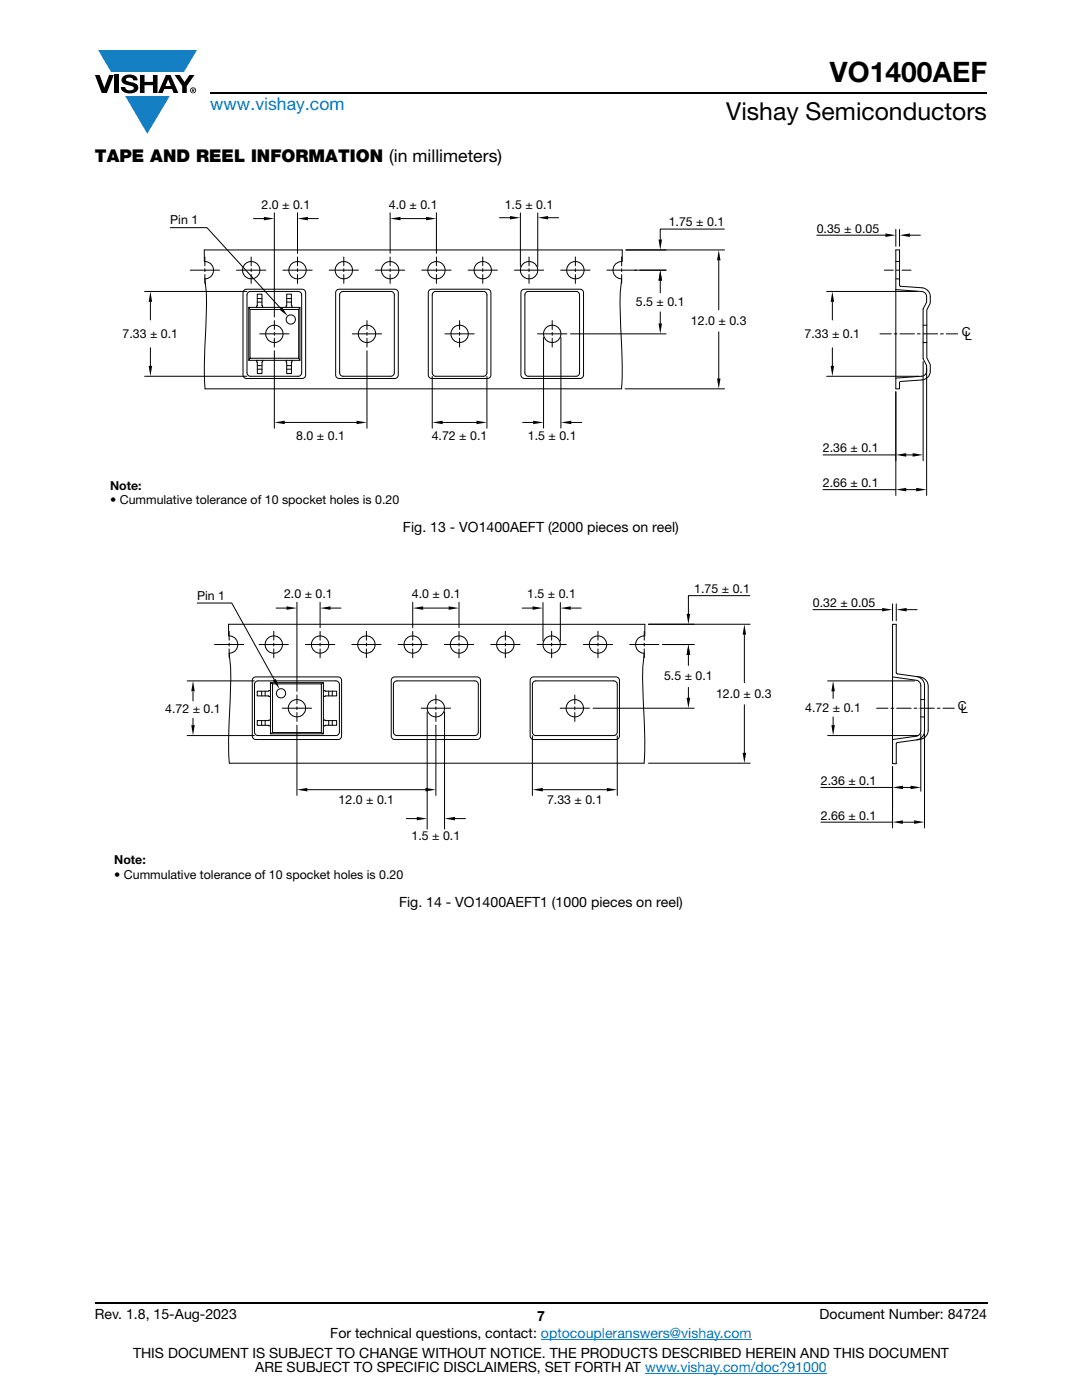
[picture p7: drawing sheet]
<svg xmlns="http://www.w3.org/2000/svg" width="216mm" height="279mm" viewBox="0 0 216 279" stroke-linecap="round" stroke-linejoin="round" font-family="sans-serif">
<g fill="#147fc3">
<path d="M19.6 10h19.7l-2.6 4.3h-1.1h-13.5z"/>
<path d="M25 19.2h8.9l-4.5 7.5z"/>
</g>
<g fill="#000">
<path d="M18.9 15h1l.9 2.5 1-2.5h.9l-1.4 3.6h-1zM22.9 15h.9v3.6h-.9zM24.6 15.3a2.1 2.1 0 0 1 2.8 .3l.1 .4h-.9a.79 .79 0 0 0-.7-.5 .79 .79 0 0 0-.8 .4l.3 .3 1 .2a1.08 1.08 0 0 1 1.2 1 1.08 1.08 0 0 1-1.1 1.2 1.73 1.73 0 0 1-2.4-1.2h.9a.96 .96 0 0 0 .8 .6 .96 .96 0 0 0 .9-.4 1.31 1.31 0 0 0-1.2-.6 1.03 1.03 0 0 1-1.1-.6 1.03 1.03 0 0 1 .2-1.1zM27.9 15h.9v1.3h1.7v-1.3h.9v3.6h-.9v-1.6h-1.7v1.6h-.9zM34.8 15h1.1l.9 1.4 1-1.4h1l-1.5 2.2v1.4h-.9v-1.4z"/>
<path d="M33.6 15.9l.5 1.3h-1.1zM33.1 15l-1.6 3.6h1l.3-.8h1.5l.3 .8h1l-1.6-3.6z"/>
<path d="M38.4 17.8h.2v.2h-.2zM38.3 17.7v.7h.1v-.3l.4 .3-.2-.3 .2-.2-.1-.2z"/>
<path d="M38.1 18a.46 .46 0 0 1 .9 0 .46 .46 0 0 1-.9 0zM37.9 18a.6 .6 0 0 0 1.2 0 .6 .6 0 0 0-1.2 0z"/>
</g>
<path d="M42 18.6h155M18.9 260h178.1" fill="none" stroke="#000" stroke-width=".36"/>
<path d="M107.9 267.3h42.1M128.7 274h36.3" fill="none" stroke="#007ec4" stroke-width=".2"/>
<g fill="none" stroke="#000" stroke-width=".2">
<path d="M28.9 58.2h20.4M34 45.4h7.3l14.7 16.1M38 53.9h5.8M40.9 51.3v1.8M40.9 53.6v.6M40.9 54.8v1.8M47.2 53.9h5.8M48.6 58l.6-.3h11.1l.5 .3 .2 .4v16.6a.7 .7 0 0 1-.7 .5h-11.1a.7 .7 0 0 1-.7-.7v-16.4zM49.4 58.5l.6-.3h9.5a.69 .69 0 0 1 .7 .7v15.5a.69 .69 0 0 1-.7 .7h-9.5a.68 .68 0 0 1-.7-.7v-15.5zM50.1 51.3v1.8M50.1 53.6v.6M50.1 54.8v1.8"/>
<path d="M50.6 43.6h2.1M51.3 59.6h1M54.7 42.5v20.8M56.4 53.9h5.9M57.2 59.6h1M59.4 51.3v1.8M59.4 53.6v.6M59.4 54.8v1.8M59.4 42.5v8.1M61.4 43.6h2.1M65.7 53.9h5.8M67.1 58l.6-.3h11.1l.5 .3 .2 .4v16.6a.7 .7 0 0 1-.7 .5h-11.1a.7 .7 0 0 1-.7-.7v-16.4z"/>
<path d="M67.9 58.5l.6-.3h9.5a.69 .69 0 0 1 .7 .7v15.5a.69 .69 0 0 1-.7 .7h-9.5a.68 .68 0 0 1-.7-.7v-15.5zM68.6 51.3v1.8M68.6 53.6v.6M68.6 54.8v1.8M74.9 53.9h5.9M77.8 51.3v1.8M77.8 53.6v.6M77.8 54.8v1.8M77.8 42.5v8.1M79.9 43.6h5.1M84.2 53.9h5.8M85.6 58l.6-.3h11.1l.5 .3 .2 .4-.1 16.6a.7 .7 0 0 1-.6 .5h-11.1a.7 .7 0 0 1-.7-.7v-16.4z"/>
<path d="M86.4 58.5l.6-.3h9.5a.69 .69 0 0 1 .7 .7v15.5a.69 .69 0 0 1-.7 .7h-9.5a.68 .68 0 0 1-.7-.7v-15.5zM87.1 51.3v1.8M87.1 53.6v.6M87.1 54.8v1.8M87.1 42.5v8.1M93.4 53.9h5.9M96.3 51.3v1.8M96.3 53.6v.6M96.3 54.8v1.8M99.7 43.5h2.1M102.6 53.9h5.9M103.8 42.5v10.7"/>
<path d="M104.1 58l.5-.3h11.1l.6 .3 .1 .4v16.6a.7 .7 0 0 1-.7 .5h-11.1a.7 .7 0 0 1-.7-.7v-16.4zM104.9 58.5l.5-.3h9.5a.69 .69 0 0 1 .7 .7v15.5a.69 .69 0 0 1-.7 .7h-9.5a.68 .68 0 0 1-.7-.7v-15.5zM105.6 51.3v1.8M105.6 53.6v.6M105.6 54.8v1.8M107.3 42.5v10.7M109.4 43.5h2.1M111.9 53.9h5.8M114.8 51.3v1.8M114.8 53.6v.6M114.8 54.8v1.8M121.1 53.9h11.8"/>
<path d="M124 51.3v1.8M124 53.6v.6M124 54.8v1.8M124.2 52.2v-2.3h-83.4v2.3a1.73 1.73 0 0 1 1.8 1.7 1.73 1.73 0 0 1-1.7 1.8 80 80 0 0 1 0 13.7l-.1 4.1 .1 4.1h83.1a190.2 190.2 0 0 0-.3-16.5l.1-2.7 .2-2.7a1.73 1.73 0 0 1-1.7-1.8 1.73 1.73 0 0 1 1.7-1.7M124.9 49.9h19.7M131.7 56v2.5M143.4 52v9.8M144.5 45.7h-12.8v2.1M163 46.9h13.7M164.9 58.2h18.1M176.5 53.9h1.8M178.7 57.8l5.4 .4a1.05 1.05 0 0 1 .8 1v1.1l-.7 1.4v9.9a2.73 2.73 0 0 1 .5 3.1l-.8 .4-5.2 .4"/>
<path d="M178.7 49.9h.8v7.1l.2 .1 4.3 .3a1.78 1.78 0 0 1 1.6 1.8v1.3l-.7 1.3v9.6a2.79 2.79 0 0 1-.3 4.2l-.6 .2-4.4 .4-.1 .2v1.2h-.8zM178.7 52.2h.8M178.7 55.7h.8M178.7 45.8v3.4M178.8 53.9h.6M179.5 45.8v3.4M180 53.9h1.8M181.6 46.9h2M28.9 75.1h20.4M30 60.2v3.7M30 69.4v3.6M49.6 61.3l.3 .5"/>
<path d="M49.6 61.3h10.3v10.6h-10.3zM49.6 61.3h.1M49.9 71.5v-9.7h9.7v9.7h-9.7l-.3 .4M51.3 61.3h-.1v-.3h.1v-2.3h1v2.3h.1v.3h-.1M51.3 60.3h1M51.3 73h1M51.3 71.9h-.1v.4h.1v2.3h1v-2.3h.1v-.4h-.1M51.3 73.7h1M51.8 66.6h5.9M54.7 67.9h.1M54.7 70v15.5M54.7 64v1.8"/>
<path d="M54.7 66.3v.6M54.7 67.5v1.8M57.2 71.9h-.1l.1 2.7h1v-2.3h.1v-.4h-.1M57.2 61.3h-.1v-.3h.1v-2.3h.9v2.3h.2v.3h-.2M57.2 60.3h.9M57.2 73h.9M57.2 73.7h1M59.6 71.5l.3 .4M59.9 61.3l-.3 .5M70.3 66.6h5.9M73.2 70v15.5M73.2 64v1.8"/>
<path d="M73.2 66.3v.6M73.2 67.5v1.8M86.2 75.1v10.4M88.8 66.6h5.8M91.7 64v1.8M91.7 66.3v.6M91.7 67.5v1.8M97.2 75.1v10.4M107.3 66.6h5.8M108.5 67.3v18.1M110.2 64v1.8M110.2 66.3v.6"/>
<path d="M110.2 67.5v1.8M111.9 67.3v18.1M113.8 66.6h19.1M124.7 77.6h19.9M131.7 62.2v2.3M143.4 66.2v9.3M166.1 60.2v3.7M166.1 69.4v3.6M175.6 66.6h2.2M178.4 66.6h.6M178.8 78.2v20.7M179.6 66.6h2.9"/>
<path d="M183 66.6h.6M183.3 75.1h-18.4M184.2 68.4h.7M184.2 64.9h.7M184.2 66.6h2.9M184.2 72.2v19.7M184.9 73.5v25.4M187.7 66.6h.5M188.8 66.6h2.3M56.8 84.3h14.3M88.3 84.3h6.8M104.3 84.3h2.1"/>
<path d="M114 84.3h2.1M164.2 97.7h14.6M164.2 90.8h14.6M179.9 90.8h3.1M179.9 97.7h3.8M149.6 118.9h-12.2v3.6M37.4 135.9h13.4M38.5 138.1v1.8M39.4 120.3h6.8l8.5 15.4M42.8 128.6h5.8M45.6 126.9v-2.3h83.1v2.3M45.7 126v1.8"/>
<path d="M45.7 128.3v.6M45.7 129.5v1.8M50.5 135.3l.5-.2h16.5l.5 .3 .2 .4v11.1l-.3 .5-.4 .2h-16.6a.7 .7 0 0 1-.6-.7v-11.1zM51.1 136l.4-.1h15.5a.7 .7 0 0 1 .7 .7v9.5a.7 .7 0 0 1-.7 .7h-15.5a.7 .7 0 0 1-.7-.7v-9.5zM51.7 128.6h5.9M52.2 137.9v1M52.9 137.9v1M54 136.2h10.5v10.3h-10.5zM54 136.2h.1M54 136.2l.4 .3v9.7h9.7v-9.7h-9.7M54 137.9v-.1h-.4v.1h-2.3v1h2.3v.1h.4v-.1M54.6 126v1.8"/>
<path d="M54.6 128.3v.6M54.6 129.5v1.8M55.1 121.4h2.1M59.2 120.2v17.8M59.2 138.7v1.8M60.9 128.6h5.9M63.9 120.2v5.1M63.9 126v1.8M63.9 128.3v.6M63.9 129.5v1.8M64.5 136.2l-.4 .3M64.5 137.9v-.1l2.7 .1v1h-2.3v.1h-.4v-.1"/>
<path d="M65.6 137.9v1M66 121.4h2M66.3 137.9v1M70.2 128.6h5.8M73.1 126v1.8M73.1 128.3v.6M73.1 129.5v1.8M78.3 135.3l.5-.2h16.4l.4 .1 .3 .6v11.1l-.3 .5-.4 .2h-16.6a.69 .69 0 0 1-.5-.7v-11.1zM78.8 136l.4-.1h15.6a.7 .7 0 0 1 .6 .7v9.5l-.3 .6-.3 .1h-15.6a.7 .7 0 0 1-.7-.7v-9.5zM79.4 128.6h5.9M82.4 120.2v5.1M82.4 126v1.8"/>
<path d="M82.4 128.3v.6M82.4 129.5v1.8M84.4 121.4h5.1M87 138.7v1.8M88.7 128.6h5.8M91.6 120.2v5.1M91.6 126v1.8M91.6 128.3v.6M91.6 129.5v1.8M97.9 128.6h5.9M100.8 126v1.8M100.8 128.3v.6"/>
<path d="M100.8 129.5v1.8M104.2 121.4h2.1M106 135.3l.5-.2h16.4l.6 .3 .1 .4v11.1l-.3 .5-.4 .2h-16.6a.7 .7 0 0 1-.5-.7v-11.1zM106.5 136l.4-.1h15.6a.7 .7 0 0 1 .7 .7l-.1 9.7a.7 .7 0 0 1-.6 .5h-15.6a.7 .7 0 0 1-.7-.7v-9.5zM107.2 128.6h5.8M108.3 120.2v7.7M110.1 126v1.8M110.1 128.3v.6M110.1 129.5v1.8M111.8 120.2v7.7M113.9 121.4h2.1M114.7 138.7v1.8"/>
<path d="M116.4 128.6h5.8M119.3 126v1.8M119.3 128.3v.6M119.3 129.5v1.8M125.6 128.6h5.9M128.6 126.9a1.73 1.73 0 0 0-1.8 1.7 1.73 1.73 0 0 0 1.8 1.8 80 80 0 0 0 0 13.7l.1 4.1-.2 4.1h-82.7a190.4 190.4 0 0 1 .2-16.5v-2.7l-.3-2.7a1.73 1.73 0 0 0 1.7-1.8 1.73 1.73 0 0 0-1.7-1.7M128.6 126v1.8M128.6 128.3v.6M128.6 129.5v1.8M132.2 128.6h6.3M137.4 130.7v2.1M137.4 137.2v2.1"/>
<path d="M148.5 126.7v9.5M149.7 124.6h-20.3M162.2 121.7h13.8M165.2 135.9h17.3M166.2 137.8v1.6M178.1 135.1l4.7 .7 .5 .1 .3 .4 .1 9.6-.2 .7-.5 .3-4.9 .7M178.1 124.6h.7l.1 9.7 .1 .2 4.6 .6a1.86 1.86 0 0 1 1.6 1.9v8.7a1.87 1.87 0 0 1-1.6 1.9l-4.7 .7-.1 4.1h-.7zM178.1 120.5v3.4M178.8 120.5v3.4M180.9 121.7h2.1M182.9 135a1.79 1.79 0 0 1 1.6 1.8v9.1a1.77 1.77 0 0 1-1.6 1.8M183.7 139.6h.8"/>
<path d="M37.4 146.8h13.4M38.5 143.3v1.4M52.2 143.8v1M52.9 143.8v.9M54 143.8v-.1h-.4v.1h-2.3v1h2.3v.1h.4v-.1M54.4 146.2l-.4 .3M56.3 141.3h5.9M59.2 144.7v14M59.2 141.1v.5M59.2 142.2v1.8M61.3 157.6h23.6M64.1 146.2l.4 .3"/>
<path d="M64.5 143.8v-.1h.4v.1h2.3v.9h-2.3v.2h-.4v-.2M65.6 143.8v.9M66.3 143.8v1M84.1 141.3h5.8M85.2 142.1v23.4M87 144.7v14M87 141.1v.5M87 142.2v1.8M88.7 142.1v23.4M106.2 146.8v11.9M108.3 157.6h12.8M111.8 141.3h5.8"/>
<path d="M114.7 141.1v.5M114.7 142.2v1.8M118.3 141.3h20.2M123.2 146.8v11.9M129.4 152.3h20.3M148.5 140.6v9.6M163.8 157.2h14.3M166.2 143.1v1.6M174.9 141.3h2.3M177.8 141.3h.5M178.1 153v12.2M178.9 141.3h2.9"/>
<path d="M179.5 157.2h3.1M182.4 141.3h.6M183.2 146.8h-18M183.6 141.3h2.8M183.7 143.1h.8M183.7 146.5v11.4M184.5 146.5v18.7M187 141.3h.6M188.2 141.3h2.2M81.1 163.4h2.1M90.8 163.4h2.1M163.8 164.1h14.3"/>
<path d="M179.3 164.1h4"/>
<circle cx="50.1" cy="53.9" r="1.73"/>
<circle cx="59.4" cy="53.9" r="1.73"/>
<circle cx="68.6" cy="53.9" r="1.73"/>
<circle cx="77.8" cy="53.9" r="1.73"/>
<circle cx="87.1" cy="53.9" r="1.73"/>
<circle cx="96.3" cy="53.9" r="1.73"/>
<circle cx="105.6" cy="53.9" r="1.73"/>
<circle cx="114.8" cy="53.9" r="1.73"/>
<circle cx="54.7" cy="66.6" r="1.74"/>
<circle cx="58" cy="63.8" r=".93"/>
<circle cx="73.2" cy="66.6" r="1.74"/>
<circle cx="91.7" cy="66.6" r="1.74"/>
<circle cx="110.2" cy="66.6" r="1.74"/>
<circle cx="54.6" cy="128.6" r="1.73"/>
<circle cx="56.1" cy="138.4" r=".92"/>
<circle cx="63.9" cy="128.6" r="1.73"/>
<circle cx="73.1" cy="128.6" r="1.73"/>
<circle cx="82.3" cy="128.6" r="1.73"/>
<circle cx="91.6" cy="128.6" r="1.73"/>
<circle cx="100.8" cy="128.6" r="1.73"/>
<circle cx="110.1" cy="128.6" r="1.73"/>
<circle cx="119.3" cy="128.6" r="1.73"/>
<circle cx="59.3" cy="141.3" r="1.73"/>
<circle cx="87" cy="141.3" r="1.73"/>
<circle cx="114.7" cy="141.3" r="1.73"/>
</g>
<g fill="#000">
<path d="M52.7 43.3l2 .3-2 .4zM59.4 43.6l2-.3v.7zM77.8 43.6l2.1-.3v.7zM85 43.3l2.1 .3-2.1 .4zM101.8 43.1l2 .4-2 .3zM107.3 43.5l2.1-.4v.7zM131.7 53.9l.4 2.1h-.7zM131.4 47.8h.7l-.4 2.1zM143.4 49.9l.4 2.1h-.7zM176.7 46.6l2.1 .3-2.1 .4zM179.5 46.9l2.1-.3v.7zM30 58.2l.4 2h-.7z"/>
<path d="M29.7 73h.7l-.4 2.1zM55.7 61.8l.6-.5 1.1 1.8zM131.4 64.5h.7l-.4 2.1zM143.1 75.5h.7l-.4 2.1zM166.1 58.2l.3 2h-.7zM165.7 73h.7l-.3 2.1zM54.7 84.3l2.1-.3v.7zM71.1 84l2.1 .3-2.1 .4zM86.2 84.3l2.1-.3v.7zM95.1 84l2.1 .3-2.1 .4zM106.4 84l2.1 .3-2.1 .4zM111.9 84.3l2.1-.3v.7z"/>
<path d="M178.8 90.8l2-.4v.7zM178.8 97.7l2-.3v.7zM182.1 90.4l2.1 .4-2.1 .3zM182.8 97.4l2.1 .3-2.1 .4zM38.5 135.9l.4 2.1h-.7zM54.4 135.8l.7-.3 .7 2zM57.2 121l2 .4-2 .3zM63.9 121.4l2.1-.4v.7zM82.4 121.4l2-.4v.7zM89.5 121l2.1 .4-2.1 .3zM106.3 121l2 .4-2 .3zM111.8 121.4l2.1-.4v.7z"/>
<path d="M137 139.3h.7l-.3 2zM137.4 128.6l.3 2.1h-.7zM137 122.5h.7l-.3 2.1zM148.5 124.6l.4 2.1h-.7zM166.2 135.9l.4 2.1h-.7zM176 121.3l2.1 .4-2.1 .3zM178.8 121.7l2.1-.4v.7zM38.2 144.7h.7l-.4 2.1zM59.2 157.6l2.1-.4v.7zM84.9 157.2l2.1 .4-2.1 .3zM106.2 157.6l2.1-.4v.7zM121.1 157.2l2.1 .4-2.1 .3z"/>
<path d="M148.2 150.2h.7l-.4 2.1zM165.9 144.7h.7l-.4 2.1zM178.1 157.1l2.1-.3v.7zM181.7 156.8l2.1 .3-2.1 .4zM83.2 163l2 .4-2 .3zM88.7 163.4l2.1-.4v.7zM178.1 164.1l2.1-.4v.7zM182.4 163.7l2.1 .4-2.1 .3z"/>
</g>
<text font-size="5.6" x="165.6" y="16.4">VO1400AEF</text>
<text font-size="4.9" x="144.9" y="24">Vishay Semiconductors</text>
<text font-size="3.5" fill="#007ec4" x="42" y="21.9">www.vishay.com</text>
<text font-size="3.5" x="18.9" y="32.3">TAPE AND REEL INFORMATION (in millimeters)</text>
<g font-size="2.8">
<text x="80.4" y="106.1">Fig. 13 - VO1400AEFT (2000 pieces on reel)</text>
<text x="79.6" y="181">Fig. 14 - VO1400AEFT1 (1000 pieces on reel)</text>
<text x="18.9" y="263.3">Rev. 1.8, 15-Aug-2023</text>
<text x="107.2" y="263.6">7</text>
<text x="163.6" y="263.3">Document Number: 84724</text>
<text x="65.9" y="267.1">For technical questions, contact: optocoupleranswers@vishay.com</text>
<text x="26.5" y="271">THIS DOCUMENT IS SUBJECT TO CHANGE WITHOUT NOTICE. THE PRODUCTS DESCRIBED HEREIN AND THIS DOCUMENT</text>
<text x="50.9" y="273.8">ARE SUBJECT TO SPECIFIC DISCLAIMERS, SET FORTH AT www.vishay.com/doc?91000</text>
</g>
<g font-size="2.5">
<text x="52.2" y="41.8">2.0 ± 0.1</text>
<text x="77.6" y="41.8">4.0 ± 0.1</text>
<text x="100.7" y="41.8">1.5 ± 0.1</text>
<text x="34" y="44.8">Pin 1</text>
<text x="133.4" y="45.2">1.75 ± 0.1</text>
<text x="163" y="46.4">0.35 ± 0.05</text>
<text x="126.9" y="61.1">5.5 ± 0.1</text>
<text x="137.9" y="64.8">12.0 ± 0.3</text>
<text x="24.5" y="67.4">7.33 ± 0.1</text>
<text x="160.5" y="67.4">7.33 ± 0.1</text>
<text x="191.9" y="67">C</text>
<text x="192.6" y="67.8">L</text>
<text x="59.1" y="87.8">8.0 ± 0.1</text>
<text x="86.2" y="87.8">4.72 ± 0.1</text>
<text x="105.3" y="87.8">1.5 ± 0.1</text>
<text x="164.2" y="90.3">2.36 ± 0.1</text>
<text x="22" y="97.7">Note:</text>
<text x="22" y="100.7">• Cummulative tolerance of 10 spocket holes is 0.20</text>
<text x="164.2" y="97.2">2.66 ± 0.1</text>
<text x="39.4" y="119.6">Pin 1</text>
<text x="56.7" y="119.3">2.0 ± 0.1</text>
<text x="82.2" y="119.3">4.0 ± 0.1</text>
<text x="105.2" y="119.3">1.5 ± 0.1</text>
<text x="138.5" y="118.3">1.75 ± 0.1</text>
<text x="162.2" y="121.1">0.32 ± 0.05</text>
<text x="132.5" y="135.8">5.5 ± 0.1</text>
<text x="33" y="142.4">4.72 ± 0.1</text>
<text x="142.9" y="139.2">12.0 ± 0.3</text>
<text x="160.7" y="142">4.72 ± 0.1</text>
<text x="191.1" y="141.6">C</text>
<text x="191.7" y="142.4">L</text>
<text x="67.6" y="160.4">12.0 ± 0.1</text>
<text x="109.2" y="160.4">7.33 ± 0.1</text>
<text x="163.8" y="156.6">2.36 ± 0.1</text>
<text x="82.1" y="167.7">1.5 ± 0.1</text>
<text x="163.8" y="163.6">2.66 ± 0.1</text>
<text x="22.8" y="172.4">Note:</text>
<text x="22.8" y="175.4">• Cummulative tolerance of 10 spocket holes is 0.20</text>
</g>
</svg>
